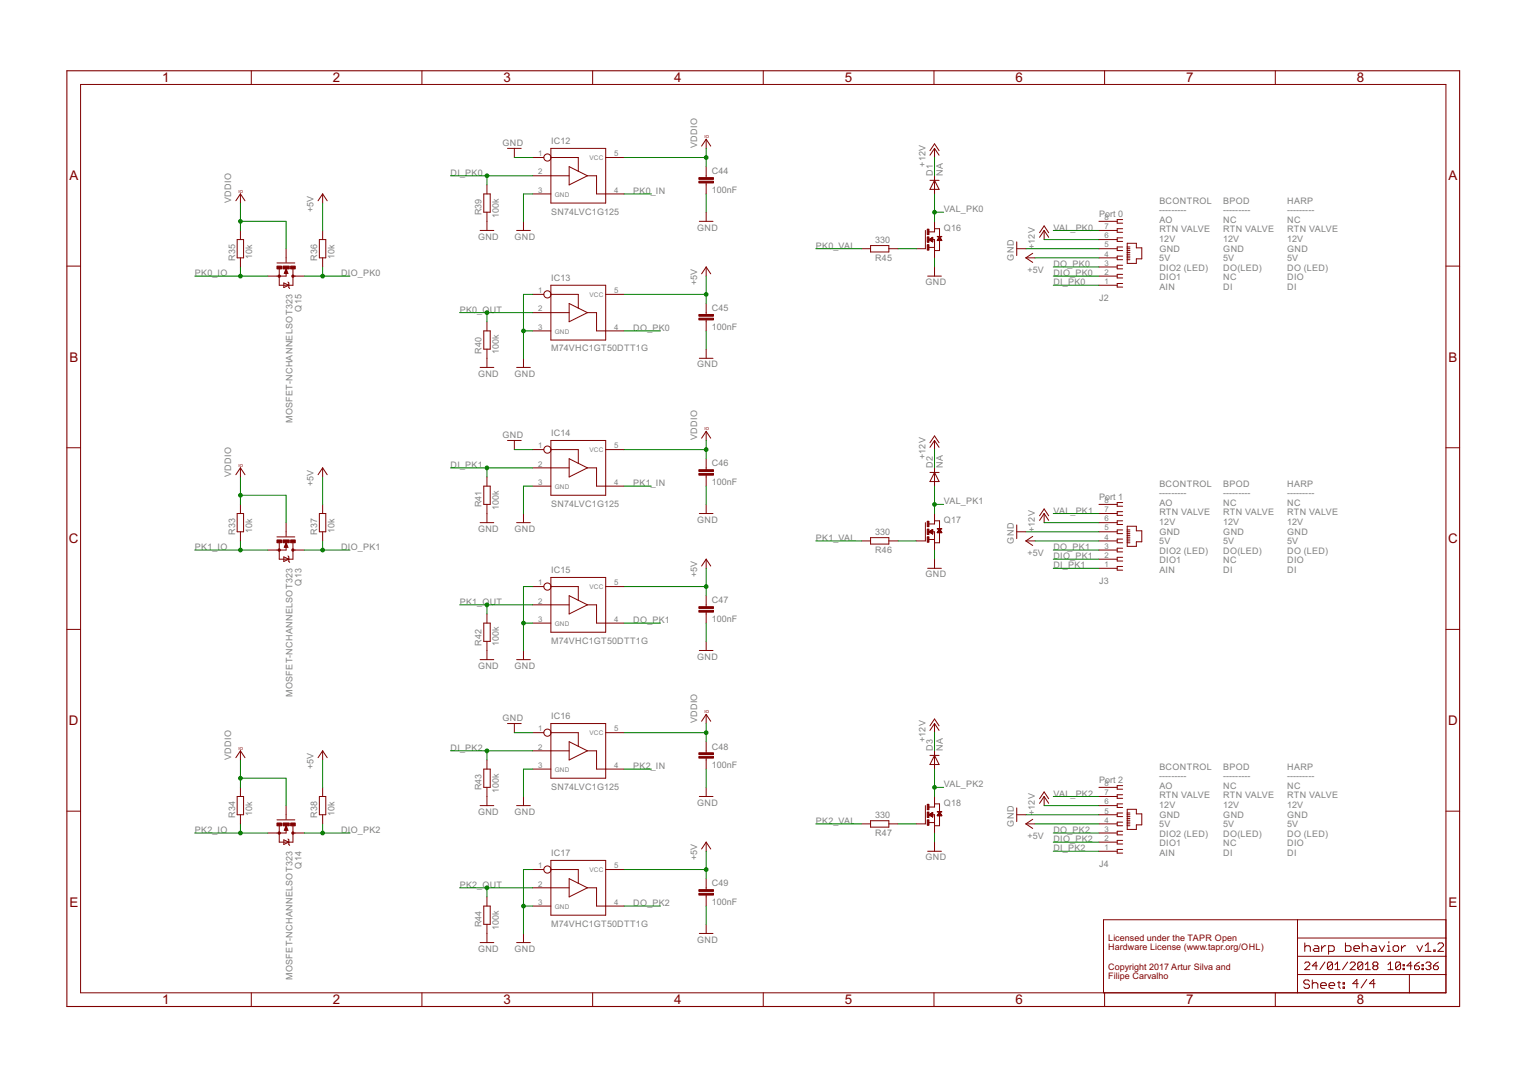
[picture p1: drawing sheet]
<svg xmlns="http://www.w3.org/2000/svg" width="297mm" height="210mm" viewBox="0 0 297 210" stroke-linecap="round" stroke-linejoin="round" font-family="sans-serif">
<g fill="none" stroke="#800000" stroke-width=".19">
<path d="M15.7 16.4h265.8v176.9h-265.8zM48.9 13.8v2.6M82.1 13.8v2.6M115.4 13.8v2.6M148.6 13.8v2.6M181.8 13.8v2.6M215 13.8v2.6M248.2 13.8v2.6M46.8 37.8v1.7M46.8 37.8l.9 1.3M46.8 37.8l-.9 1.3M62.8 37.8v1.7"/>
<path d="M62.8 37.8l.9 1.3M62.8 37.8l-.9 1.3M94.2 37.8h1.2v3.5h-1.2zM94.8 36v1.8M98.8 28.9h2.7M100.1 28.9v1.8M103.7 34.2h7.1M103.7 37.8h3.5M103.7 30.7h2.2M107.2 30.7h5.4v2.6M107.2 28.9h10.7v10.6h-10.7zM110.8 32.4l3.5 1.8-3.5 1.8z"/>
<path d="M114.3 34.2h1.8v3.6h5.4M117.9 30.7h3.6M137.5 27.1v1.8M137.5 32.4v2.2M137.5 35.6v2.2M137.5 27.1l.8 1.3M137.5 27.1l-.9 1.3M181 35.1h1.8M181 29.3l.9-1.3 .9 1.3M181.9 28.9v1.8M181.9 34.2v3.6M181.9 35.1l.9 1.8h-1.8z"/>
<path d="M181.9 28.9l.9 1.3M181.9 28.9l-.9 1.3M13 51.8h2.7M46.2 46.7h1.2v3.5h-1.2zM46.8 44.9v1.8M46.8 50.2v1.8M53.9 51.2h3.5M54.4 52.3v3.2h2.6v-3.1M55.2 55.1l1 .4-1 .5zM55.7 53.1v.7h-3.6M55.7 48.4v2.7M55.7 52.3l.3 .9h-.7z"/>
<path d="M56 54.9l.2 .2v.9l.2 .2M57 53.8h2.2M62.2 46.7h1.2v3.5h-1.2zM62.8 44.9v1.8M62.8 50.2v1.8M93.5 44.9h2.6M94.8 41.3v3.6M100.6 44.9h2.6M101.9 43.1v1.8M103.7 57.3h2.2M107.2 55.5h10.7v10.7h-10.7zM107.2 57.3h5.4v2.7"/>
<path d="M110.8 59.1l3.5 1.8-3.5 1.8zM117.9 57.3h3.6M136.1 43.1h2.7M137.5 41.3v1.8M137.5 52v1.8M137.5 59.1v2.1M137.5 52l.8 1.3M137.5 52l-.9 1.3M167.7 48.4h1.8M169.5 47.8h3.5v1.3h-3.5zM173 48.4h1.8M180.1 44.9v3.5h-1.7"/>
<path d="M180.6 53.8h2.6M180.8 46.7h1.1v3.5M180.8 48.2h1.1M180.9 46.7h.6M180.9 46.6h.6M181 46.6h.5M181 46.8h.5M181 46.5h.5M181.1 46.8h.4M181.1 46.5h.4M181.2 46.4h.3M181.3 46.9h.2"/>
<path d="M181.3 46.4h.2M181.3 47h.2M181.4 46.3h.1M181.4 47h.1M181.5 46.2h.1M181.5 47.1h.1M181.5 46.2l-.7 .5M181.5 46.2v.9l-.7-.4M181.9 44.5h1v1.6M181.9 43.1v2h-1.1M181.9 52v1.8M182.5 46.8h.8"/>
<path d="M182.5 46.7h.8M182.6 46.7h.6M182.6 46.6h.6M182.6 46.5h.5M182.7 46.4h.4M182.7 46.4h.3M182.8 46.3h.2M182.8 46.2h.2M182.9 46.2h.1M182.9 46.8v2h-1M182.9 46.1l.4 .7h-.9zM182.9 46.1h.1"/>
<path d="M197.9 48.4h1.8M197.9 47.1v2.7M199.7 50.2h1.8M199.7 50.2l1.3 .9M201 49.3l-1.3 .9M202.4 45.3l.8-1.3 .9 1.3M203.2 44.9l.9 1.3M203.2 44.9l-.8 1.3M203.2 44.9v1.8M213.9 50.2h3.6M213.9 48.4h3.6M213.9 55.5h3.6"/>
<path d="M213.9 53.8h3.6M213.9 52h3.6M213.9 46.7h3.6M213.9 44.9h3.6M213.9 43.1h3.6M218.5 55.2h-1v.7h1M218.5 42.8h-1v.7h1M218.5 44.5h-1v.7h1M218.5 46.3h-1v.7h1M218.5 48.1h-1v.7h1M218.5 49.9h-1v.7h1M218.5 51.6h-1v.7h1"/>
<path d="M218.5 53.4h-1v.7h1M219.4 50.6h.5M219.4 49.9h.5M219.4 48.8h.5M219.4 48.1h.5M219.4 47.4h1.8v.9h1v2.1h-1v.9h-1.8zM219.4 50.2h.5M219.4 49.5h.5M219.4 49.1h.5M219.4 48.4h.5M281.5 51.8h2.6M93.5 71.5h2.6"/>
<path d="M94.2 64.4h1.2v3.6h-1.2zM94.8 62.7v1.7M94.8 68v3.5M100.6 71.5h2.6M101.9 69.8v1.7M103.7 60.9h7.1M103.7 64.4h3.5M114.3 60.9h1.8v3.5h5.4M136.1 69.8h2.7M137.5 62.3v2.1M137.5 68v1.8M13 87.2h2.7"/>
<path d="M46.2 100h1.2v3.5h-1.2zM46.8 91.1v1.8M46.8 98.2v1.8M46.8 91.1l.9 1.3M46.8 91.1l-.9 1.3M62.2 100h1.2v3.5h-1.2zM62.8 91.1v1.8M62.8 98.2v1.8M62.8 91.1l.9 1.3M62.8 91.1l-.9 1.3M94.2 94.7h1.2v3.5h-1.2zM94.8 92.9v1.8"/>
<path d="M94.8 98.2v3.6M98.8 85.8h2.7M100.1 85.8v1.7M101.9 100v1.8M103.7 91.1h7.1M103.7 94.7h3.5M103.7 87.5h2.2M107.2 87.5h5.4v2.7M107.2 85.8h10.7v10.6h-10.7zM110.8 89.3l3.5 1.8-3.5 1.8zM114.3 91.1h1.8v3.6h5.4M117.9 87.5h3.6"/>
<path d="M136.1 100h2.7M137.5 84v1.8M137.5 89.3v2.2M137.5 92.5v2.2M137.5 98.2v1.8M137.5 84l.8 1.3M137.5 84l-.9 1.3M181 92h1.8M181 86.2l.9-1.3 .9 1.3M181.9 85.8v1.7M181.9 91.1v3.6M181.9 100v2h-1.1"/>
<path d="M181.9 92l.9 1.8h-1.8zM181.9 85.8l.9 1.3M181.9 85.8l-.9 1.3M203.2 100v1.8M203.2 100l.9 1.3M203.2 100l-.8 1.3M213.9 100h3.6M213.9 98.2h3.6M218.5 97.9h-1v.7h1M218.5 99.6h-1v.8h1M281.5 87.2h2.6M46.8 103.5v1.8"/>
<path d="M53.9 104.5h3.5M54.4 105.7v3.2h2.6v-3.2M55.2 108.4l1 .5-1 .4zM55.7 106.5v.6h-3.6M55.7 101.8v2.6M55.7 105.7l.3 .9h-.7zM56 108.2l.2 .2v.9l.2 .2M57 107.1h2.2M62.8 103.5v1.8M93.5 101.8h2.6M94.8 119.5v1.8M100.6 101.8h2.6"/>
<path d="M103.7 117.8h7.1M103.7 114.2h2.2M107.2 114.2h5.4v2.7M107.2 112.4h10.7v10.7h-10.7zM110.8 116l3.5 1.8-3.5 1.7zM114.3 117.8h1.8v3.5h5.4M117.9 114.2h3.6M137.5 108.9v1.8M137.5 116v2.1M137.5 119.2v2.1M137.5 108.9l.8 1.3M137.5 108.9l-.9 1.3"/>
<path d="M167.7 105.3h1.8M169.5 104.7h3.5v1.2h-3.5zM173 105.3h1.8M180.1 101.8v3.5h-1.7M180.6 110.7h2.6M180.8 103.5l.7-.4v.9zM180.8 105.1h1.1M180.9 103.6l1-.1v3.6M180.9 103.5h.6M180.9 103.6h.6M181 103.6h.5M181 103.4h.5"/>
<path d="M181.1 103.4h.4M181.1 103.7h.4M181.2 103.8h.3M181.2 103.3h.3M181.3 103.8h.2M181.3 103.3h.2M181.4 103.9h.1M181.4 103.2h.1M181.5 103.9h.1M181.5 103.1h.1M181.9 101.4h1v1.6M181.9 108.9v1.8"/>
<path d="M182.5 103.7h.8M182.5 103.6h.8M182.5 103.6h.7M182.6 103.5h.6M182.6 103.4h.6M182.6 103.4h.5M182.7 103.4h.4M182.7 103.3h.4M182.7 103.3h.3M182.8 103.2h.2M182.8 103.1h.2M182.8 103.1h.1"/>
<path d="M182.9 103.7v2h-1M182.9 103l.4 .7h-.9zM182.9 103h.1M197.9 103.5h1.8M197.9 102.2v2.7M199.7 105.3h1.8M199.7 105.3l1.3 .9M201 104.4l-1.3 .9M202.4 100.4l.8-1.3 .9 1.3M213.9 105.3h3.6M213.9 103.5h3.6M213.9 110.7h3.6"/>
<path d="M213.9 108.9h3.6M213.9 107.1h3.6M213.9 101.8h3.6M218.5 101.4h-1v.7h1M218.5 103.2h-1v.7h1M218.5 105h-1v.7h1M218.5 106.7h-1v.8h1M218.5 108.5h-1v.7h1M218.5 110.3h-1v.7h1M219.4 102.5h1.8v.9h1v2.1h-1v.9h-1.8zM219.4 105.7h.5M219.4 105h.5"/>
<path d="M219.4 103.9h.5M219.4 103.2h.5M219.4 105.3h.5M219.4 104.6h.5M219.4 104.2h.5M219.4 103.5h.5M13 122.6h2.7M93.5 128.4h2.6M94.2 121.3h1.2v3.6h-1.2zM94.8 124.9v3.5M100.6 128.4h2.6M101.9 126.7v1.7"/>
<path d="M103.7 121.3h3.5M136.1 126.7h2.7M137.5 124.9v1.8M137.5 139.1v1.8M137.5 139.1l.8 1.3M137.5 139.1l-.9 1.3M281.5 122.6h2.6M13 157.9h2.7M46.2 155.1h1.2v3.5h-1.2zM46.8 146.2v1.8M46.8 153.3v1.8M46.8 158.6v1.8"/>
<path d="M46.8 146.2l.9 1.3M46.8 146.2l-.9 1.3M53.9 159.6h3.5M55.7 156.9v2.6M62.2 155.1h1.2v3.5h-1.2zM62.8 146.2v1.8M62.8 153.3v1.8M62.8 158.6v1.8M62.8 146.2l.9 1.3M62.8 146.2l-.9 1.3M93.5 156.9h2.6M94.2 149.8h1.2v3.5h-1.2z"/>
<path d="M94.8 148v1.8M94.8 153.3v3.6M98.8 140.9h2.7M100.1 140.9v1.8M100.6 156.9h2.6M101.9 155.1v1.8M103.7 146.2h7.1M103.7 149.8h3.5M103.7 142.7h2.2M107.2 142.7h5.4v2.6M107.2 140.9h10.7v10.6h-10.7zM110.8 144.4l3.5 1.8-3.5 1.8z"/>
<path d="M114.3 146.2h1.8v3.6h5.4M117.9 142.7h3.6M136.1 155.1h2.7M137.5 144.4v2.2M137.5 147.6v2.2M137.5 153.3v1.8M169.5 159.8h3.5v1.3h-3.5zM180.1 156.9v3.5h-1.7M180.8 158.6l.7-.4v.9zM180.9 158.6h1v3.6M180.9 158.7h.6M180.9 158.6h.6"/>
<path d="M181 158.7h.5M181 158.6h.5M181 147.1h1.8M181 141.3l.9-1.3 .9 1.3M181.1 158.5h.4M181.1 158.8h.4M181.2 158.4h.3M181.3 158.9h.2M181.3 158.4h.2M181.3 158.3h.2M181.4 159h.1M181.4 158.3h.1"/>
<path d="M181.5 159.1h.1M181.5 158.2h.1M181.9 156.5h1v1.6M181.9 140.9v1.8M181.9 146.2v3.6M181.9 155.1v2h-1.1M181.9 147.1l.9 1.8h-1.8zM181.9 140.9l.9 1.3M181.9 140.9l-.9 1.3M182.5 158.8h.8M182.5 158.7h.8M182.5 158.7h.7"/>
<path d="M182.6 158.6h.6M182.6 158.5h.5M182.7 158.4h.4M182.7 158.4h.3M182.7 158.3h.3M182.8 158.3h.2M182.8 158.2h.2M182.8 158.2h.1M182.9 158.2h.1M182.9 158.8v2h-1M182.9 158.1l.4 .7h-.9zM197.9 158.6h1.8"/>
<path d="M197.9 157.3v2.7M201 159.5l-1.3 .9M202.4 155.5l.8-1.3 .9 1.3M203.2 155.1v1.8M203.2 155.1l.9 1.3M203.2 155.1l-.8 1.3M213.9 158.6h3.6M213.9 156.9h3.6M213.9 155.1h3.6M213.9 153.3h3.6M218.5 153h-1v.7h1M218.5 154.7h-1v.7h1"/>
<path d="M218.5 156.5h-1v.7h1M218.5 158.3h-1v.7h1M219.4 157.6h1.8v.9h1v2.1h-1v.9h-1.8zM219.4 159h.5M219.4 158.3h.5M219.4 159.7h.5M219.4 159.4h.5M219.4 158.6h.5M281.5 157.9h2.6M54.4 160.8v3.2h2.6v-3.2M55.2 163.5l1 .5-1 .4zM55.7 161.6v.6h-3.6"/>
<path d="M55.7 160.8l.3 .9h-.7zM56 163.4l.2 .1v.9l.2 .2M57 162.2h2.2M94.2 176.4h1.2v3.6h-1.2zM94.8 174.6v1.8M94.8 180v3.5M103.7 172.9h7.1M103.7 176.4h3.5M103.7 169.3h2.2M107.2 169.3h5.4v2.7M107.2 167.5h10.7v10.7h-10.7zM110.8 171.1l3.5 1.8-3.5 1.7z"/>
<path d="M114.3 172.9h1.8v3.5h5.4M117.9 169.3h3.6M137.5 164v1.8M137.5 171.1v2.1M137.5 174.3v2.1M137.5 180v1.8M137.5 164l.8 1.3M137.5 164l-.9 1.3M167.7 160.4h1.8M173 160.4h1.8M180.6 165.8h2.6M180.8 160.2h1.1"/>
<path d="M181.9 164v1.8M199.7 160.4h1.8M199.7 160.4l1.3 .9M213.9 160.4h3.6M213.9 165.8h3.6M213.9 164h3.6M213.9 162.2h3.6M218.5 160.1h-1v.7h1M218.5 161.9h-1v.7h1M218.5 163.6h-1v.7h1M218.5 165.4h-1v.7h1M219.4 160.8h.5"/>
<path d="M219.4 160.1h.5M219.4 160.4h.5M252.6 179.1v14.2M281.5 179.1h-66.7v14.2M48.9 193.3v2.7M82.1 193.3v2.7M93.5 183.5h2.6M100.6 183.5h2.6M101.9 181.8v1.7M115.4 193.3v2.7M136.1 181.8h2.7M148.6 193.3v2.7"/>
<path d="M181.8 193.3v2.7M215 193.3v2.7M248.2 193.3v2.7M252.6 189.8h28.9M252.6 186.2h28.9M252.6 182.6h28.9M254 187.6l.2-.3h.5l.3 .3v.2l-1 1h1M254 183.6v1.7M254 184.4l.3-.3h.5l.3 .3v.9M254.9 191.1l-.3-.3h-.5l-.3 .3v.2l.3 .3h.5l.3 .3v.3l-.3 .2h-.5l-.3-.2M255.4 191.6l.3-.3h.5l.3 .3v.8M255.4 190.8v1.6"/>
<path d="M255.9 184.1h.5l.3 .3v.9h-.8l-.3-.3 .3-.3h.8M256.4 188.1h-1l.8-.8v1.5M257.1 191.9h1.1v-.3l-.3-.3h-.6l-.2 .3v.6l.2 .2h.6M257.3 184.1v1.2M257.9 187.3l-1 1.5M258.1 184.1h-.3l-.5 .6M258.6 185.3h.8l.3-.3v-.6l-.3-.3h-.8v1.7M258.7 191.9h1.1v-.3l-.3-.3h-.5l-.3 .3v.6l.3 .2h.5M259.4 187.6v1l-.3 .2h-.5l-.2-.2M259.4 187.6l-.3-.3h-.5l-.2 .3v1M259.4 187.6l-1 1M259.9 188.8h.9"/>
<path d="M259.9 187.8l.4-.5v1.5M260.3 191.3h.6M260.6 191.1v1.1l.3 .2M261.4 191.3h.3v.3h-.3zM261.4 192.2h.3v.2h-.3zM261.9 183.6v1.7h.8l.3-.3v-.6l-.3-.3h-.8M262.3 187.3l-1 1.5M262.8 187.6l.3-.3h.4l.3 .3v.2l-1 1h1M263.5 184.7h1.1v-.3l-.2-.3h-.6l-.3 .3v.6l.3 .3h.6M264.4 191.5h-1.1l.8-.8v1.7M265.2 184.4l.2-.3h.6l.3 .3v.9M265.2 183.6v1.7"/>
<path d="M265.3 187.6v1l-.3 .2h-.5l-.2-.2M265.3 187.6l-.3-.3h-.5l-.2 .3v1M265.3 187.6l-1 1M265.7 187.8l.5-.5v1.5M265.7 188.8h1M266 190.7l-1.1 1.7M267.1 184.1h.5l.3 .3v.9h-.8l-.3-.3 .3-.3h.8M267.5 188.1l-.3 .2v.3l.3 .2h.5l.2-.2v-.3l-.2-.2M267.5 188.1l-.3-.3v-.2l.3-.3h.5l.2 .3v.2l-.2 .3M267.5 188.1h.5M267.7 191.5h-1.1l.8-.8v1.7M268.4 184.1l.6 1.2 .5-1.2"/>
<path d="M270.1 184.1h.2v1.2M270.1 185.3h.5M270.2 188.8h1M270.2 187.8l.5-.5v1.5M270.3 183.3v.3M271.2 184.4l.2-.3h.6l.2 .3v.6l-.2 .3h-.6l-.2-.3zM272.6 187.6v1l-.2 .2h-.5l-.2-.2M272.6 187.6l-.2-.3h-.5l-.2 .3v1M272.6 187.6l-.9 1M272.8 184.1v1.2M273.1 188.6h.3v.2h-.3zM273.1 187.8h.3v.3h-.3z"/>
<path d="M273.6 184.1h-.3l-.5 .6M274.3 189.8v3.5M274.8 188.1h-.9l.7-.8v1.5M275.3 188.1h.8l.2 .2v.3l-.2 .2h-.5l-.3-.2zM275.8 184.1l.6 1.2 .5-1.2M276.3 187.3l-1 .8M276.8 188.6h.3v.2h-.3zM276.8 187.8h.3v.3h-.3zM277.4 185.3h1.1M277.4 184.1l.6-.5v1.7M277.5 187.6l.3-.3h.5l.2 .3v.2l-.2 .3M278 188.1h.3"/>
<path d="M278.3 188.1l.2 .2v.3l-.2 .2h-.5l-.3-.2M279 188.1h.8l.2 .2v.3l-.2 .2h-.5l-.3-.2zM279.1 185h.3v.3h-.3zM279.9 183.9l.3-.3h.5l.3 .3v.2l-1.1 1.2h1.1M280 187.3l-1 .8"/>
<circle cx="106.6" cy="30.7" r=".7"/>
<circle cx="106.6" cy="57.3" r=".7"/>
<circle cx="106.6" cy="87.5" r=".7"/>
<circle cx="106.6" cy="114.2" r=".7"/>
<circle cx="106.6" cy="142.7" r=".7"/>
<circle cx="106.6" cy="169.3" r=".7"/>
</g>
<path d="M13 13.8h271.1v182.2h-271.1z" fill="none" stroke="#800000" stroke-width=".21"/>
<g fill="#800000" stroke="#800000" stroke-width=".19">
<path d="M180.5 44.6h.3v1.1h-.3z"/>
<path d="M180.5 46.1h.3v1.1h-.3z"/>
<path d="M180.5 47.6h.3v1.1h-.3z"/>
<path d="M182.4 46l.9 .1z"/>
<path d="M180.5 101.5h.3v1.1h-.3z"/>
<path d="M180.5 103h.3v1.1h-.3z"/>
<path d="M180.5 104.5h.3v1.1h-.3z"/>
<path d="M182.4 102.9l.9 .1z"/>
<path d="M180.5 156.6h.3v1.1h-.3z"/>
<path d="M180.5 158.1h.3v1.1h-.3z"/>
<path d="M180.5 159.6h.3v1.1h-.3z"/>
<path d="M182.4 158l.9 .1z"/>
<path d="M136 62h2.9v.3h-2.9z"/>
<path d="M136 61.2h2.9v.4h-2.9z"/>
<path d="M136 35.3h2.9v.3h-2.9z"/>
<path d="M136 34.6h2.9v.3h-2.9z"/>
<path d="M53.9 51.8h.9v.6h-.9z"/>
<path d="M56.6 51.8h.9v.6h-.9z"/>
<path d="M55.1 51.8h1.2v.6h-1.2z"/>
<path d="M136 118.9h2.9v.3h-2.9z"/>
<path d="M136 118.1h2.9v.4h-2.9z"/>
<path d="M136 92.2h2.9v.3h-2.9z"/>
<path d="M136 91.5h2.9v.3h-2.9z"/>
<path d="M53.9 105.1h.9v.6h-.9z"/>
<path d="M56.6 105.1h.9v.6h-.9z"/>
<path d="M55.1 105.1h1.2v.6h-1.2z"/>
<path d="M136 173.9h2.9v.4h-2.9z"/>
<path d="M136 173.2h2.9v.4h-2.9z"/>
<path d="M136 147.3h2.9v.3h-2.9z"/>
<path d="M136 146.6h2.9v.3h-2.9z"/>
<path d="M53.9 160.3h.9v.5h-.9z"/>
<path d="M56.6 160.3h.9v.5h-.9z"/>
<path d="M55.1 160.3h1.2v.5h-1.2z"/>
</g>
<g fill="#800000" stroke="#800000" stroke-width=".19">
<path d="M54.2 53.6h.3v.3h-.3z" fill-rule="evenodd"/>
<path d="M56.9 53.6h.3v.3h-.3z" fill-rule="evenodd"/>
<path d="M54.2 106.9h.3v.4h-.3z" fill-rule="evenodd"/>
<path d="M56.9 106.9h.3v.4h-.3z" fill-rule="evenodd"/>
<path d="M54.2 162.1h.3v.3h-.3z" fill-rule="evenodd"/>
<path d="M56.9 162.1h.3v.3h-.3z" fill-rule="evenodd"/>
</g>
<path d="M55.7 53v.1h-.2l.2-.6 .2 .6M55.7 106.3v.2h-.2l.2-.6 .2 .6M55.7 161.4v.2h-.2l.2-.6 .2 .6" fill="none" stroke="#800000" stroke-width=".23"/>
<g fill="none" stroke="#008000" stroke-width=".19">
<path d="M46.8 39.5v5.4M62.8 39.5v5.4M87.7 34.2h16M94.8 34.2v1.8M100.1 30.7h3.6M103.7 37.8h-1.8v5.3M121.5 30.7h16M121.5 37.8h5.3M137.5 28.9v3.5M137.5 37.8v3.5M181.9 30.7v3.5M181.9 37.8v5.3"/>
<path d="M37.9 53.8h14.2M46.8 43.1h8.9v5.3M46.8 52v1.8M59.2 53.8h8.9M62.8 52v1.8M103.7 57.3h-1.8v12.5M121.5 57.3h16M137.5 53.8v5.3M158.8 48.4h8.9M174.8 48.4h3.6M181.9 50.2v1.8M181.9 41.3h1.8"/>
<path d="M199.7 48.4h14.2M201.5 50.2h12.4M203.2 46.7h10.7M205 55.5h8.9M205 53.8h8.9M205 44.9h8.9M205 52h8.9M89.5 60.9h14.2M94.8 60.9v1.8M101.9 64.4h1.8M121.5 64.4h7.1M137.5 64.4v3.6"/>
<path d="M46.8 96.4h8.9v5.4M46.8 92.9v5.3M62.8 92.9v5.3M87.7 91.1h16M94.8 91.1v1.8M100.1 87.5h3.6M103.7 94.7h-1.8v5.3M121.5 87.5h16M121.5 94.7h5.3M137.5 85.8v3.5M137.5 94.7v3.5M181.9 87.5v3.6"/>
<path d="M181.9 94.7v5.3M181.9 98.2h1.8M205 100h8.9M37.9 107.1h14.2M46.8 105.3v1.8M59.2 107.1h8.9M62.8 105.3v1.8M89.5 117.8h14.2M94.8 117.8v1.7M103.7 114.2h-1.8v12.5M121.5 114.2h16M137.5 110.7v5.3"/>
<path d="M158.8 105.3h8.9M174.8 105.3h3.6M181.9 107.1v1.8M199.7 103.5h14.2M201.5 105.3h12.4M203.2 101.8h10.7M205 110.7h8.9M205 108.9h8.9M205 107.1h8.9M101.9 121.3h1.8M121.5 121.3h7.1M137.5 121.3v3.6"/>
<path d="M46.8 151.5h8.9v5.4M46.8 148v5.3M62.8 148v5.3M87.7 146.2h16M94.8 146.2v1.8M100.1 142.7h3.6M103.7 149.8h-1.8v5.3M121.5 142.7h16M121.5 149.8h5.3M137.5 140.9v3.5M137.5 149.8v3.5M181.9 142.7v3.5"/>
<path d="M181.9 149.8v5.3M181.9 153.3h1.8M199.7 158.6h14.2M203.2 156.9h10.7M205 155.1h8.9M37.9 162.2h14.2M46.8 160.4v1.8M59.2 162.2h8.9M62.8 160.4v1.8M89.5 172.9h14.2M94.8 172.9v1.7M101.9 176.4h1.8"/>
<path d="M103.7 169.3h-1.8v12.5M121.5 169.3h16M121.5 176.4h7.1M137.5 165.8v5.3M137.5 176.4v3.6M158.8 160.4h8.9M174.8 160.4h3.6M181.9 162.2v1.8M201.5 160.4h12.4M205 165.8h8.9M205 162.2h8.9M205 164h8.9"/>
</g>
<g fill="#008000" stroke="#008000" stroke-width=".19">
<circle cx="137.5" cy="30.7" r=".36"/>
<circle cx="46.8" cy="43.1" r=".36"/>
<circle cx="137.5" cy="87.5" r=".36"/>
<circle cx="46.8" cy="96.4" r=".36"/>
<circle cx="137.5" cy="142.7" r=".36"/>
<circle cx="46.8" cy="151.5" r=".36"/>
<circle cx="101.9" cy="64.4" r=".36"/>
<circle cx="101.9" cy="121.3" r=".36"/>
<circle cx="101.9" cy="176.4" r=".36"/>
<circle cx="137.5" cy="57.3" r=".36"/>
<circle cx="137.5" cy="114.2" r=".36"/>
<circle cx="137.5" cy="169.3" r=".36"/>
<circle cx="94.8" cy="146.2" r=".36"/>
<circle cx="94.8" cy="34.2" r=".36"/>
<circle cx="94.8" cy="91.1" r=".36"/>
<circle cx="62.8" cy="162.2" r=".36"/>
<circle cx="62.8" cy="53.8" r=".36"/>
<circle cx="62.8" cy="107.1" r=".36"/>
<circle cx="181.9" cy="41.3" r=".36"/>
<circle cx="181.9" cy="98.2" r=".36"/>
<circle cx="181.9" cy="153.3" r=".36"/>
<circle cx="94.8" cy="60.9" r=".36"/>
<circle cx="46.8" cy="53.8" r=".36"/>
<circle cx="46.8" cy="107.1" r=".36"/>
<circle cx="94.8" cy="117.8" r=".36"/>
<circle cx="46.8" cy="162.2" r=".36"/>
<circle cx="94.8" cy="172.9" r=".36"/>
</g>
<g font-size="2.9" fill="#800000">
<text x="31.6" y="16">1</text>
<text x="64.8" y="16">2</text>
<text x="98" y="16">3</text>
<text x="131.2" y="16">4</text>
<text x="164.5" y="16">5</text>
<text x="197.7" y="16">6</text>
<text x="230.9" y="16">7</text>
<text x="264.1" y="16">8</text>
<text x="13.5" y="35">A</text>
<text x="281.9" y="35">A</text>
<text x="13.5" y="70.4">B</text>
<text x="281.9" y="70.4">B</text>
<text x="13.4" y="105.8">C</text>
<text x="281.9" y="105.8">C</text>
<text x="13.4" y="141.2">D</text>
<text x="281.9" y="141.2">D</text>
<text x="13.5" y="176.5">E</text>
<text x="281.9" y="176.5">E</text>
<text x="31.6" y="195.6">1</text>
<text x="64.8" y="195.6">2</text>
<text x="98" y="195.6">3</text>
<text x="131.2" y="195.6">4</text>
<text x="164.5" y="195.6">5</text>
<text x="197.7" y="195.6">6</text>
<text x="230.9" y="195.6">7</text>
<text x="264.1" y="195.6">8</text>
</g>
<g font-size="1.9" fill="#808080">
<text x="97.8" y="28.4">GND</text>
<text x="107.3" y="28">IC12</text>
<text x="135.7" y="28.9" transform="rotate(-90 135.7 28.9)">VDDIO</text>
<text x="87.7" y="34.2">DI_PK0</text>
<text x="138.6" y="33.9">C44</text>
<text x="180.1" y="32.4" transform="rotate(-90 180.1 32.4)">+12V</text>
<text x="181.6" y="34.2" transform="rotate(-90 181.6 34.2)">D1</text>
<text x="183.5" y="34.2" transform="rotate(-90 183.5 34.2)">NA</text>
<text x="45" y="39.5" transform="rotate(-90 45 39.5)">VDDIO</text>
<text x="61" y="41.3" transform="rotate(-90 61 41.3)">+5V</text>
<text x="93.7" y="41.9" transform="rotate(-90 93.7 41.9)">R39</text>
<text x="107.3" y="41.8">SN74LVC1G125</text>
<text x="123.3" y="37.8">PK0_IN</text>
<text x="138.5" y="37.5">100nF</text>
<text x="183.7" y="41.3">VAL_PK0</text>
<text x="225.6" y="41.5">---------</text>
<text x="225.7" y="39.7">BCONTROL</text>
<text x="238.1" y="41.5">---------</text>
<text x="238.1" y="39.7">BPOD</text>
<text x="250.5" y="41.5">---------</text>
<text x="250.6" y="39.7">HARP</text>
<text x="93" y="46.7">GND</text>
<text x="97.1" y="42.5" transform="rotate(-90 97.1 42.5)">100k</text>
<text x="100.2" y="46.7">GND</text>
<text x="135.7" y="44.9">GND</text>
<text x="170.3" y="47.4">330</text>
<text x="183.7" y="44.9">Q16</text>
<text x="205" y="44.9">VAL_PK0</text>
<text x="213.9" y="42.2">Port 0</text>
<text x="225.6" y="47.1">12V</text>
<text x="225.7" y="43.4">AO</text>
<text x="225.7" y="45.3">RTN VALVE</text>
<text x="238.1" y="47.1">12V</text>
<text x="238.1" y="43.4">NC</text>
<text x="238.1" y="45.3">RTN VALVE</text>
<text x="250.5" y="47.1">12V</text>
<text x="250.6" y="43.4">NC</text>
<text x="250.6" y="45.3">RTN VALVE</text>
<text x="37.9" y="53.8">PK0_IO</text>
<text x="45.7" y="50.8" transform="rotate(-90 45.7 50.8)">R35</text>
<text x="49.1" y="50.4" transform="rotate(-90 49.1 50.4)">10k</text>
<text x="61.7" y="50.8" transform="rotate(-90 61.7 50.8)">R36</text>
<text x="65.1" y="50.4" transform="rotate(-90 65.1 50.4)">10k</text>
<text x="66.4" y="53.8">DIO_PK0</text>
<text x="158.8" y="48.4">PK0_VAL</text>
<text x="170.4" y="50.7">R45</text>
<text x="197.4" y="50.7" transform="rotate(-90 197.4 50.7)">GND</text>
<text x="200" y="53.2">+5V</text>
<text x="201.5" y="48.4" transform="rotate(-90 201.5 48.4)">+12V</text>
<text x="205" y="53.8">DIO_PK0</text>
<text x="205" y="52">DO_PK0</text>
<text x="225.6" y="50.8">5V</text>
<text x="225.7" y="49">GND</text>
<text x="225.7" y="52.7">DIO2 (LED)</text>
<text x="238.1" y="50.8">5V</text>
<text x="238.1" y="49">GND</text>
<text x="238.1" y="52.7">DO(LED)</text>
<text x="250.5" y="50.8">5V</text>
<text x="250.6" y="49">GND</text>
<text x="250.6" y="52.7">DO (LED)</text>
<text x="107.3" y="54.7">IC13</text>
<text x="135.7" y="55.5" transform="rotate(-90 135.7 55.5)">+5V</text>
<text x="180.2" y="55.5">GND</text>
<text x="205" y="55.5">DI_PK0</text>
<text x="213.9" y="58.6">J2</text>
<text x="225.7" y="54.6">DIO1</text>
<text x="225.7" y="56.4">AIN</text>
<text x="238.1" y="54.6">NC</text>
<text x="238.1" y="56.4">DI</text>
<text x="250.6" y="54.6">DIO</text>
<text x="250.6" y="56.4">DI</text>
<text x="58.7" y="60.7" transform="rotate(-90 58.7 60.7)">Q15</text>
<text x="89.5" y="60.9">PK0_OUT</text>
<text x="123.3" y="64.4">DO_PK0</text>
<text x="138.5" y="64.2">100nF</text>
<text x="138.6" y="60.6">C45</text>
<text x="93.7" y="68.8" transform="rotate(-90 93.7 68.8)">R40</text>
<text x="97.1" y="68.9" transform="rotate(-90 97.1 68.9)">100k</text>
<text x="107.3" y="68.4">M74VHC1GT50DTT1G</text>
<text x="135.7" y="71.5">GND</text>
<text x="93" y="73.3">GND</text>
<text x="100.2" y="73.3">GND</text>
<text x="56.9" y="82.4" transform="rotate(-90 56.9 82.4)">MOSFET-NCHANNELSOT323</text>
<text x="97.8" y="85.2">GND</text>
<text x="107.3" y="84.9">IC14</text>
<text x="135.7" y="85.7" transform="rotate(-90 135.7 85.7)">VDDIO</text>
<text x="180.1" y="89.3" transform="rotate(-90 180.1 89.3)">+12V</text>
<text x="45" y="92.8" transform="rotate(-90 45 92.8)">VDDIO</text>
<text x="61" y="94.7" transform="rotate(-90 61 94.7)">+5V</text>
<text x="87.7" y="91.1">DI_PK1</text>
<text x="123.3" y="94.7">PK1_IN</text>
<text x="138.5" y="94.4">100nF</text>
<text x="138.6" y="90.8">C46</text>
<text x="181.6" y="91.1" transform="rotate(-90 181.6 91.1)">D2</text>
<text x="183.5" y="91.1" transform="rotate(-90 183.5 91.1)">NA</text>
<text x="225.7" y="94.8">BCONTROL</text>
<text x="238.1" y="94.8">BPOD</text>
<text x="250.6" y="94.8">HARP</text>
<text x="93.7" y="98.8" transform="rotate(-90 93.7 98.8)">R41</text>
<text x="97.1" y="99.4" transform="rotate(-90 97.1 99.4)">100k</text>
<text x="107.3" y="98.7">SN74LVC1G125</text>
<text x="135.7" y="101.8">GND</text>
<text x="183.7" y="101.8">Q17</text>
<text x="183.7" y="98.2">VAL_PK1</text>
<text x="205" y="100">VAL_PK1</text>
<text x="213.9" y="97.3">Port 1</text>
<text x="225.6" y="96.6">---------</text>
<text x="225.7" y="98.5">AO</text>
<text x="225.7" y="100.4">RTN VALVE</text>
<text x="238.1" y="96.6">---------</text>
<text x="238.1" y="98.5">NC</text>
<text x="238.1" y="100.4">RTN VALVE</text>
<text x="250.5" y="96.6">---------</text>
<text x="250.6" y="98.5">NC</text>
<text x="250.6" y="100.4">RTN VALVE</text>
<text x="37.9" y="107.1">PK1_IO</text>
<text x="45.7" y="104.1" transform="rotate(-90 45.7 104.1)">R33</text>
<text x="49.1" y="103.7" transform="rotate(-90 49.1 103.7)">10k</text>
<text x="61.7" y="104.1" transform="rotate(-90 61.7 104.1)">R37</text>
<text x="65.1" y="103.7" transform="rotate(-90 65.1 103.7)">10k</text>
<text x="66.4" y="107.1">DIO_PK1</text>
<text x="93" y="103.5">GND</text>
<text x="100.2" y="103.5">GND</text>
<text x="158.8" y="105.3">PK1_VAL</text>
<text x="170.3" y="104.3">330</text>
<text x="170.4" y="107.6">R46</text>
<text x="197.4" y="105.8" transform="rotate(-90 197.4 105.8)">GND</text>
<text x="201.5" y="103.5" transform="rotate(-90 201.5 103.5)">+12V</text>
<text x="205" y="107.1">DO_PK1</text>
<text x="225.6" y="102.2">12V</text>
<text x="225.6" y="106">5V</text>
<text x="225.7" y="104.1">GND</text>
<text x="225.7" y="107.8">DIO2 (LED)</text>
<text x="238.1" y="102.2">12V</text>
<text x="238.1" y="106">5V</text>
<text x="238.1" y="104.1">GND</text>
<text x="238.1" y="107.8">DO(LED)</text>
<text x="250.5" y="102.2">12V</text>
<text x="250.5" y="106">5V</text>
<text x="250.6" y="104.1">GND</text>
<text x="250.6" y="107.8">DO (LED)</text>
<text x="107.3" y="111.5">IC15</text>
<text x="135.7" y="112.4" transform="rotate(-90 135.7 112.4)">+5V</text>
<text x="180.2" y="112.4">GND</text>
<text x="200" y="108.3">+5V</text>
<text x="205" y="110.7">DI_PK1</text>
<text x="205" y="108.9">DIO_PK1</text>
<text x="213.9" y="113.7">J3</text>
<text x="225.7" y="109.7">DIO1</text>
<text x="225.7" y="111.5">AIN</text>
<text x="238.1" y="109.7">NC</text>
<text x="238.1" y="111.5">DI</text>
<text x="250.6" y="109.7">DIO</text>
<text x="250.6" y="111.5">DI</text>
<text x="58.7" y="114" transform="rotate(-90 58.7 114)">Q13</text>
<text x="89.5" y="117.8">PK1_OUT</text>
<text x="138.6" y="117.5">C47</text>
<text x="93.7" y="125.7" transform="rotate(-90 93.7 125.7)">R42</text>
<text x="97.1" y="125.8" transform="rotate(-90 97.1 125.8)">100k</text>
<text x="107.3" y="125.3">M74VHC1GT50DTT1G</text>
<text x="123.3" y="121.3">DO_PK1</text>
<text x="138.5" y="121.1">100nF</text>
<text x="93" y="130.2">GND</text>
<text x="100.2" y="130.2">GND</text>
<text x="135.7" y="128.4">GND</text>
<text x="56.9" y="135.7" transform="rotate(-90 56.9 135.7)">MOSFET-NCHANNELSOT323</text>
<text x="97.8" y="140.3">GND</text>
<text x="107.3" y="140">IC16</text>
<text x="135.7" y="140.8" transform="rotate(-90 135.7 140.8)">VDDIO</text>
<text x="45" y="148" transform="rotate(-90 45 148)">VDDIO</text>
<text x="61" y="149.8" transform="rotate(-90 61 149.8)">+5V</text>
<text x="87.7" y="146.2">DI_PK2</text>
<text x="123.3" y="149.8">PK2_IN</text>
<text x="138.5" y="149.5">100nF</text>
<text x="138.6" y="145.9">C48</text>
<text x="180.1" y="144.4" transform="rotate(-90 180.1 144.4)">+12V</text>
<text x="181.6" y="146.2" transform="rotate(-90 181.6 146.2)">D3</text>
<text x="183.5" y="146.2" transform="rotate(-90 183.5 146.2)">NA</text>
<text x="225.7" y="149.9">BCONTROL</text>
<text x="238.1" y="149.9">BPOD</text>
<text x="250.6" y="149.9">HARP</text>
<text x="93.7" y="153.9" transform="rotate(-90 93.7 153.9)">R43</text>
<text x="97.1" y="154.5" transform="rotate(-90 97.1 154.5)">100k</text>
<text x="107.3" y="153.8">SN74LVC1G125</text>
<text x="183.7" y="153.3">VAL_PK2</text>
<text x="205" y="155.1">VAL_PK2</text>
<text x="213.9" y="152.4">Port 2</text>
<text x="225.6" y="151.7">---------</text>
<text x="225.7" y="153.6">AO</text>
<text x="225.7" y="155.5">RTN VALVE</text>
<text x="238.1" y="151.7">---------</text>
<text x="238.1" y="153.6">NC</text>
<text x="238.1" y="155.5">RTN VALVE</text>
<text x="250.5" y="151.7">---------</text>
<text x="250.6" y="153.6">NC</text>
<text x="250.6" y="155.5">RTN VALVE</text>
<text x="45.7" y="159.2" transform="rotate(-90 45.7 159.2)">R34</text>
<text x="49.1" y="158.8" transform="rotate(-90 49.1 158.8)">10k</text>
<text x="61.7" y="159.2" transform="rotate(-90 61.7 159.2)">R38</text>
<text x="65.1" y="158.8" transform="rotate(-90 65.1 158.8)">10k</text>
<text x="93" y="158.7">GND</text>
<text x="100.2" y="158.7">GND</text>
<text x="135.7" y="156.9">GND</text>
<text x="158.8" y="160.4">PK2_VAL</text>
<text x="170.3" y="159.4">330</text>
<text x="183.7" y="156.9">Q18</text>
<text x="197.4" y="160.9" transform="rotate(-90 197.4 160.9)">GND</text>
<text x="201.5" y="158.7" transform="rotate(-90 201.5 158.7)">+12V</text>
<text x="225.6" y="157.3">12V</text>
<text x="225.6" y="161.1">5V</text>
<text x="225.7" y="159.2">GND</text>
<text x="238.1" y="157.3">12V</text>
<text x="238.1" y="161.1">5V</text>
<text x="238.1" y="159.2">GND</text>
<text x="250.5" y="157.3">12V</text>
<text x="250.5" y="161.1">5V</text>
<text x="250.6" y="159.2">GND</text>
<text x="37.9" y="162.2">PK2_IO</text>
<text x="66.4" y="162.2">DIO_PK2</text>
<text x="107.3" y="166.7">IC17</text>
<text x="135.7" y="167.5" transform="rotate(-90 135.7 167.5)">+5V</text>
<text x="170.4" y="162.7">R47</text>
<text x="180.2" y="167.5">GND</text>
<text x="200" y="163.5">+5V</text>
<text x="205" y="165.8">DI_PK2</text>
<text x="205" y="162.2">DO_PK2</text>
<text x="205" y="164">DIO_PK2</text>
<text x="225.7" y="162.9">DIO2 (LED)</text>
<text x="225.7" y="164.8">DIO1</text>
<text x="225.7" y="166.7">AIN</text>
<text x="238.1" y="162.9">DO(LED)</text>
<text x="238.1" y="164.8">NC</text>
<text x="238.1" y="166.7">DI</text>
<text x="250.6" y="162.9">DO (LED)</text>
<text x="250.6" y="164.8">DIO</text>
<text x="250.6" y="166.7">DI</text>
<text x="58.7" y="169.1" transform="rotate(-90 58.7 169.1)">Q14</text>
<text x="89.5" y="172.9">PK2_OUT</text>
<text x="138.6" y="172.6">C49</text>
<text x="213.9" y="168.8">J4</text>
<text x="123.3" y="176.4">DO_PK2</text>
<text x="138.5" y="176.2">100nF</text>
<text x="93" y="185.3">GND</text>
<text x="93.7" y="180.6" transform="rotate(-90 93.7 180.6)">R44</text>
<text x="97.1" y="181.1" transform="rotate(-90 97.1 181.1)">100k</text>
<text x="100.2" y="185.3">GND</text>
<text x="107.3" y="180.4">M74VHC1GT50DTT1G</text>
<text x="135.7" y="183.5">GND</text>
<text x="56.9" y="190.9" transform="rotate(-90 56.9 190.9)">MOSFET-NCHANNELSOT323</text>
</g>
<g font-size="1.9" fill="#800000">
<text x="215.7" y="183.2">Licensed under the TAPR Open</text>
<text x="215.7" y="185.1">Hardware License (www.tapr.org/OHL)</text>
<text x="215.7" y="188.8">Copyright 2017 Artur Silva and</text>
<text x="215.7" y="190.6">Filipe Carvalho</text>
</g>
<g font-size="1.7" fill="#808080">
<text x="104.8" y="30.4">1</text>
<text x="104.8" y="34">2</text>
<text x="119.5" y="30.4">5</text>
<text x="104.8" y="37.5">3</text>
<text x="119.5" y="37.5">4</text>
<text x="215" y="46.4">6</text>
<text x="215" y="44.6">7</text>
<text x="215" y="42.9">8</text>
<text x="215" y="53.5">2</text>
<text x="215" y="51.7">3</text>
<text x="215" y="50">4</text>
<text x="215" y="48.2">5</text>
<text x="104.8" y="57.1">1</text>
<text x="119.5" y="57.1">5</text>
<text x="215" y="55.3">1</text>
<text x="104.8" y="60.6">2</text>
<text x="104.8" y="64.2">3</text>
<text x="119.5" y="64.2">4</text>
<text x="104.8" y="87.3">1</text>
<text x="119.5" y="87.3">5</text>
<text x="104.8" y="90.9">2</text>
<text x="104.8" y="94.4">3</text>
<text x="119.5" y="94.4">4</text>
<text x="215" y="101.5">6</text>
<text x="215" y="99.7">7</text>
<text x="215" y="98">8</text>
<text x="215" y="106.9">3</text>
<text x="215" y="105.1">4</text>
<text x="215" y="103.3">5</text>
<text x="104.8" y="114">1</text>
<text x="119.5" y="114">5</text>
<text x="215" y="110.4">1</text>
<text x="215" y="108.6">2</text>
<text x="104.8" y="117.5">2</text>
<text x="104.8" y="121.1">3</text>
<text x="119.5" y="121.1">4</text>
<text x="104.8" y="142.4">1</text>
<text x="119.5" y="142.4">5</text>
<text x="104.8" y="146">2</text>
<text x="104.8" y="149.5">3</text>
<text x="119.5" y="149.5">4</text>
<text x="215" y="154.8">7</text>
<text x="215" y="153.1">8</text>
<text x="215" y="162">3</text>
<text x="215" y="160.2">4</text>
<text x="215" y="158.4">5</text>
<text x="215" y="156.6">6</text>
<text x="215" y="165.5">1</text>
<text x="215" y="163.7">2</text>
<text x="104.8" y="169.1">1</text>
<text x="104.8" y="172.6">2</text>
<text x="119.5" y="169.1">5</text>
<text x="104.8" y="176.2">3</text>
<text x="119.5" y="176.2">4</text>
</g>
<g font-size="1.4" fill="#808080">
<text x="114.7" y="31.2">VCC</text>
<text x="108" y="38.3">GND</text>
<text x="114.7" y="57.9">VCC</text>
<text x="108" y="65">GND</text>
<text x="114.7" y="88.1">VCC</text>
<text x="108" y="95.2">GND</text>
<text x="114.7" y="114.7">VCC</text>
<text x="108" y="121.9">GND</text>
<text x="114.7" y="143.2">VCC</text>
<text x="108" y="150.3">GND</text>
<text x="114.7" y="169.9">VCC</text>
<text x="108" y="177">GND</text>
</g>
<g font-size=".9" fill="#800000">
<text x="137.1" y="26.9">IO</text>
<text x="46.5" y="37.6">IO</text>
<text x="137.1" y="83.8">IO</text>
<text x="46.5" y="90.9">IO</text>
<text x="137.1" y="138.9">IO</text>
<text x="46.5" y="146">IO</text>
</g>
</svg>
